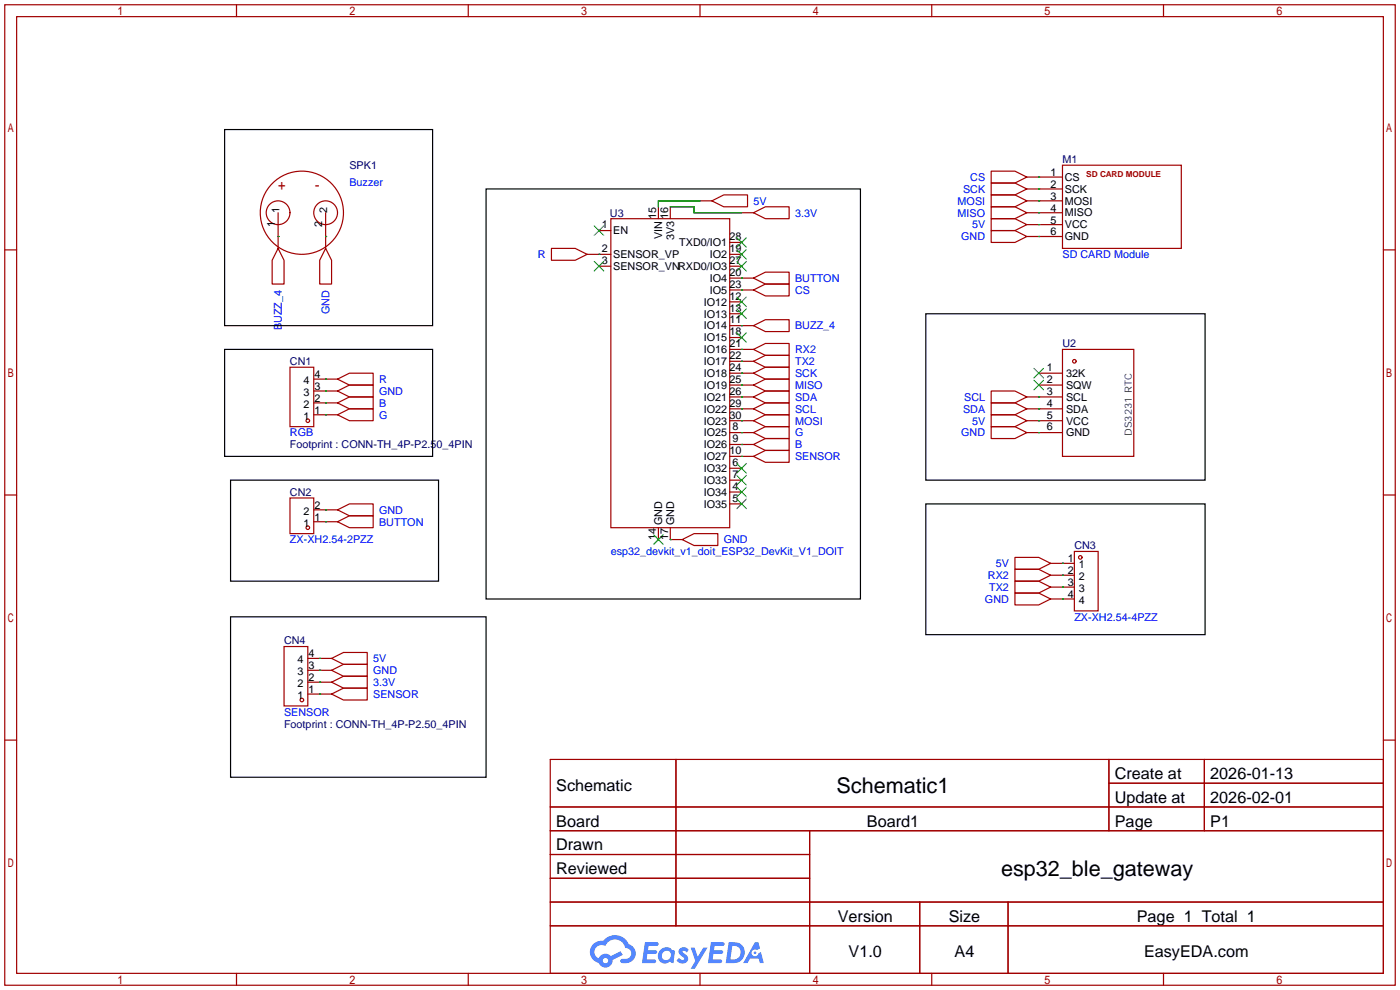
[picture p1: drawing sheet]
<svg xmlns="http://www.w3.org/2000/svg" width="299mm" height="212mm" viewBox="0 0 299 212" stroke-linecap="round" stroke-linejoin="round" font-family="sans-serif">
<g fill="none" stroke="#a10000" stroke-width=".25">
<path d="M1 1h297.2v209.6h-297.2zM3.6 3.6h292.1v204.4h-292.1zM50.5 1v2.6M100.1 1v2.6M149.6 1v2.6M199.1 1v2.6M248.7 1v2.6M1 53.4h2.6M295.7 53.4h2.5M1 105.8h2.6M295.7 105.8h2.5M1 158.2h2.6"/>
<path d="M295.7 158.2h2.5M117.6 162.3h178.1v45.7h-178.1zM117.6 172.5h178.1M117.6 177.5h178.1M144.5 162.3v35.6M173 177.5v30.5M237 162.3v15.2M237 167.4h58.7M257.4 162.3v15.2M117.6 182.6h55.4M117.6 192.8h178.1M117.6 187.7h55.4"/>
<path d="M117.6 197.9h178.1M196.6 192.8v15.2M215.4 192.8v15.2M50.5 208v2.6M100.1 208v2.6M149.6 208v2.6M199.1 208v2.6M248.7 208v2.6"/>
</g>
<g fill="#5487ff">
<path d="M145.3 202.7a1.3 1.3 0 0 1 1.9 .3l-.4 .6a.54 .54 0 0 0-.9-.2l.1 .2a1.34 1.34 0 0 1 .9 1.8 1.47 1.47 0 0 1-2.3-.1l.5-.6 .8 .5a.31 .31 0 0 0 .4-.3 .31 .31 0 0 0-.3-.4 1.12 1.12 0 0 1-.7-1.8z"/>
<path d="M147.6 202.5h.9l.6 2 1.2-2h.9l-2.7 4.6h-.9l1-1.7z"/>
<path d="M137.8 201.4h1.7a1.31 1.31 0 0 1 1.2 .2 .4 .4 0 0 1-.3 .5l-1.8 .1-.1 .9h1.6a.4 .4 0 0 1 .4 .4 .4 .4 0 0 1-.5 .4h-1.6l-.2 1.2h1.4a.46 .46 0 0 1 .5 0 .46 .46 0 0 1 .1 .5l-.4 .2h-2.6z"/>
<path d="M151.9 201.4h1.7a1.32 1.32 0 0 1 1.2 .2 .39 .39 0 0 1-.3 .5l-1.8 .1-.1 .9h1.6a.4 .4 0 0 1 .4 .4 .4 .4 0 0 1-.4 .4h-1.7l-.2 1.2h1.4a.46 .46 0 0 1 .5 0 .46 .46 0 0 1 .1 .5l-.4 .2h-2.6z"/>
<path d="M161.3 201.4h.8l.3 1.3-.6 .4a.75 .75 0 0 0-1.1 .3 .75 .75 0 0 0 .5 1 .75 .75 0 0 0 .9-.7l.5-.2 .6 2.3h-.8l-.3-.9h-1.8l-.5 .9h-1z"/>
<path d="M155.7 201.4l-.6 4.4h1.5a2.27 2.27 0 0 0 2.6-2.2 2.27 2.27 0 0 0-2.7-2.2zM156.5 202.1a1.5 1.5 0 0 1 1.8 1.6 1.5 1.5 0 0 1-1.9 1.4h-.3z"/>
<path d="M141.2 203a1.6 1.6 0 0 0-.3 2.3 1.6 1.6 0 0 0 2.3 .2l.7 .3 .3-2.4-.1-.3-.5-.1a1.58 1.58 0 0 0-2.4 0zM141.8 203.5a.98 .98 0 0 1 1.6 .4 .98 .98 0 0 1-1.1 1.3 .94 .94 0 0 1-.9-.7 .94 .94 0 0 1 .4-1z"/>
<path d="M126.8 201.8a2.37 2.37 0 0 0 1.1 4 1.54 1.54 0 0 0 1.8 1 1.54 1.54 0 0 0 1.2-1.6l2.2-1.1-.5-.8-2 1a1.57 1.57 0 0 0-2.7 .5 1.5 1.5 0 0 1-.7-2.1 1.5 1.5 0 0 1 2.2-.5 2.23 2.23 0 0 1 2.3-1.4 2.23 2.23 0 0 1 2 1.8 1.16 1.16 0 0 1 1.2 1.1 1.16 1.16 0 0 1-1.1 1.2h-.7a.47 .47 0 0 0-.5 .4 .47 .47 0 0 0 .4 .5 2.17 2.17 0 0 0 2.5-.9 2.17 2.17 0 0 0-.3-2.7l-.8-.4a3.2 3.2 0 0 0-5.5-.7l-1.1 .1zM128.8 205.3a.6 .6 0 0 1 1.2 0 .6 .6 0 0 1-1.2 0z"/>
<circle cx="161.4" cy="203.6" r=".28"/>
</g>
<g fill="none" stroke="#a10000" stroke-width=".25">
<path d="M211.8 36.6h5.1l2.6 1.2-2.6 1.3h-5.1zM211.8 39.1h5.1l2.6 1.3-2.6 1.3h-5.1zM219.5 37.8h7.6M227.1 35.3h25.4v17.8h-25.4zM59.4 53.1l1.3 2.5v5.1h-2.5v-5.1zM59.4 45.5v7.6M69.6 53.1l1.3 2.5v5.1h-2.6v-5.1zM69.6 45.5v7.6M117.9 53.1h5l2.6 1.3-2.6 1.2h-5zM125.5 54.4h5.1M128 49.3h2.6M128 56.9h2.6"/>
<path d="M130.6 46.7h25.4v66.1h-25.4zM140.7 44.2v2.5M143.3 44.2v2.5M149.6 42.9h2.5M152.1 42.9l2.6-1.2h5.1v2.5h-5.1zM156 54.4h2.5M156 56.9h2.5M156 51.8h2.5M156 59.4h5M158.5 45.5h2.5M161 59.4l2.6-1.2h5.1v2.5h-5.1zM161 45.5l2.6-1.3h5.1v2.5h-5.1z"/>
<path d="M211.8 41.7h5.1l2.6 1.2-2.6 1.3h-5.1zM211.8 44.2h5.1l2.6 1.3-2.6 1.2h-5.1zM211.8 46.7h5.1l2.6 1.3-2.6 1.3h-5.1zM211.8 49.3h5.1l2.6 1.2-2.6 1.3h-5.1zM219.5 40.4h7.6M219.5 42.9h7.6M219.5 45.5h7.6M219.5 48h7.6M219.5 50.5h7.6M62 78.5h5.1v12.7h-5.1zM156 79.8h5M156 62h5"/>
<path d="M156 64.5h2.5M156 67.1h2.5M156 69.6h5M156 72.1h2.5M156 74.7h5M156 77.2h5M161 79.8l2.6-1.3h5.1v2.5h-5.1zM161 62l2.6-1.3h5.1v2.5h-5.1zM161 77.2l2.6-1.3h5.1v2.6h-5.1zM161 74.7l2.6-1.3h5.1v2.5h-5.1zM161 69.6l2.6-1.3h5.1v2.6h-5.1zM222 79.8h5.1"/>
<path d="M227.1 74.7h15.2v22.8h-15.2zM67.1 88.6h5M67.1 86.1h5M67.1 83.6h5M67.1 81h5M72.1 81l2.6-1.2h5.1v2.5h-5.1zM72.1 83.6l2.6-1.3h5.1v2.5h-5.1zM72.1 86.1l2.6-1.3h5.1v2.6h-5.1zM72.1 88.6l2.6-1.2h5.1v2.5h-5.1zM156 82.3h5M156 84.8h5M156 87.4h5"/>
<path d="M156 89.9h5M156 92.5h5M156 95h5M156 97.5h5M161 89.9l2.6-1.3h5.1v2.6h-5.1zM161 87.4l2.6-1.3h5.1v2.5h-5.1zM161 84.8l2.6-1.2h5.1v2.5h-5.1zM161 82.3l2.6-1.3h5.1v2.6h-5.1zM161 92.5l2.6-1.3h5.1v2.5h-5.1zM161 95l2.6-1.3h5.1v2.6h-5.1zM161 97.5l2.6-1.2h5.1v2.5h-5.1zM211.8 83.6h5.1l2.6 1.2-2.6 1.3h-5.1z"/>
<path d="M211.8 86.1h5.1l2.6 1.3-2.6 1.2h-5.1zM211.8 88.6h5.1l2.6 1.3-2.6 1.3h-5.1zM211.8 91.2h5.1l2.6 1.3-2.6 1.2h-5.1zM219.5 84.8h7.6M219.5 87.4h7.6M219.5 89.9h7.6M219.5 92.5h7.6M222 82.3h5.1M62 106.4h5.1v7.6h-5.1zM67.1 111.5h5M67.1 109h5M72.1 109l2.6-1.3h5.1v2.5h-5.1z"/>
<path d="M72.1 111.5l2.6-1.3h5.1v2.6h-5.1zM140.7 112.8v2.5M143.3 112.8v2.5h2.5M145.8 115.3l2.5-1.3h5.1v2.6h-5.1zM156 100.1h2.5M156 102.6h2.5M156 105.2h2.5M156 107.7h2.5M216.9 119.1h5.1l2.5 1.3-2.5 1.3h-5.1zM229.6 117.9h5.1v12.7h-5.1zM60.7 138.2h5.1v12.7h-5.1zM216.9 126.7h5.1l2.5 1.3-2.5 1.3h-5.1z"/>
<path d="M216.9 124.2h5.1l2.5 1.3-2.5 1.2h-5.1zM216.9 121.7h5.1l2.5 1.2-2.5 1.3h-5.1zM224.5 120.4h5.1M224.5 122.9h5.1M224.5 125.5h5.1M224.5 128h5.1M65.8 148.3h5.1M65.8 145.8h5.1M65.8 143.3h5.1M65.8 140.7h5.1M70.9 140.7l2.5-1.3h5.1v2.6h-5.1zM70.9 143.3l2.5-1.3h5.1v2.5h-5.1z"/>
<path d="M70.9 145.8l2.5-1.3h5.1v2.6h-5.1zM70.9 148.3l2.5-1.2h5.1v2.5h-5.1z"/>
<circle cx="59.4" cy="45.5" r="2.54"/>
<circle cx="64.5" cy="45.5" r="8.9"/>
<circle cx="69.6" cy="45.5" r="2.54"/>
<circle cx="229.6" cy="77.2" r=".38"/>
<circle cx="65.8" cy="89.9" r=".38"/>
<circle cx="65.8" cy="112.8" r=".38"/>
<circle cx="230.9" cy="119.1" r=".38"/>
<circle cx="64.5" cy="149.6" r=".38"/>
</g>
<g fill="none" stroke="#3c3" stroke-width=".25">
<path d="M127 48.3l2 2M127 55.9l2 2M129 48.3l-2 2M129 55.9l-2 2M157.5 50.8l2 2M157.5 53.3l2 2.1M157.5 55.9l2 2M159.5 50.8l-2 2M159.5 53.3l-2 2.1M159.5 55.9l-2 2M157.5 63.5l2 2M157.5 66l2 2.1"/>
<path d="M157.5 71.1l2 2.1M159.5 63.5l-2 2M159.5 66l-2 2.1M159.5 71.1l-2 2.1M221 78.7l2 2.1M223 78.7l-2 2.1M157.5 99.1l2 2M159.5 99.1l-2 2M221 81.3l2 2M223 81.3l-2 2M139.7 114.3l2 2M141.7 114.3l-2 2"/>
<path d="M157.5 101.6l2 2M157.5 104.1l2 2.1M157.5 106.7l2 2M159.5 101.6l-2 2M159.5 104.1l-2 2.1M159.5 106.7l-2 2"/>
</g>
<g fill="none" stroke="#008700" stroke-width=".25">
<path d="M222 37.8h.1M59.4 50.5h.1M69.6 50.5h.1M128 54.4h.1M143.3 44.2h5v1.3h10.2M149.6 42.9h-8.9v1.3M158.5 59.4h.1M222 40.4h.1M222 42.9h.1M222 45.5h.1M222 48h.1M222 50.5h.1"/>
<path d="M158.5 79.8h.1M158.5 62h.1M158.5 77.2h.1M158.5 74.7h.1M158.5 69.6h.1M69.6 81h.1M69.6 83.6h.1M69.6 86.1h.1M69.6 88.6h.1M158.5 89.9h.1M158.5 87.4h.1M158.5 84.8h.1"/>
<path d="M158.5 82.3h.1M158.5 92.5h.1M158.5 95h.1M158.5 97.5h.1M222 84.8h.1M222 87.4h.1M222 89.9h.1M222 92.5h.1M69.6 109h.1M69.6 111.5h.1M143.3 115.3h.1M227.1 128h.1"/>
<path d="M227.1 125.5h.1M227.1 122.9h.1M227.1 120.4h.1M68.3 140.7h.1M68.3 143.3h.1M68.3 145.8h.1M68.3 148.3h.1"/>
</g>
<path d="M48 27.7h44.5v41.9h-44.5zM103.9 40.4h80v87.6h-80zM48 74.7h44.5v22.8h-44.5zM197.9 67.1h59.7v35.5h-59.7zM49.3 102.6h44.4v21.6h-44.4zM197.9 107.7h59.7v27.9h-59.7zM49.3 131.8h54.6v34.3h-54.6z" fill="none" stroke="#000" stroke-width=".25"/>
<g font-size="4.6">
<text x="178.8" y="169.4">Schematic1</text>
<text x="213.9" y="187.2">esp32_ble_gateway</text>
</g>
<g font-size="3.5">
<text x="238.3" y="166.5">Create at</text>
<text x="258.7" y="166.5">2026-01-13</text>
<text x="118.9" y="169.1">Schematic</text>
<text x="238.3" y="171.6">Update at</text>
<text x="258.7" y="171.6">2026-02-01</text>
<text x="118.9" y="176.7">Board</text>
<text x="185.3" y="176.7">Board1</text>
<text x="238.3" y="176.7">Page</text>
<text x="258.7" y="176.7">P1</text>
<text x="118.9" y="181.8">Drawn</text>
<text x="118.9" y="186.8">Reviewed</text>
<text x="179.1" y="197">Version</text>
<text x="202.8" y="197">Size</text>
<text x="243" y="197">Page 1 Total 1</text>
<text x="181.4" y="204.6">V1.0</text>
<text x="204" y="204.6">A4</text>
<text x="244.5" y="204.6">EasyEDA.com</text>
</g>
<g font-size="2.3" fill="#000080">
<text x="227.1" y="34.8">M1</text>
<text x="74.7" y="36.1">SPK1</text>
<text x="130.4" y="46.3">U3</text>
<text x="227.1" y="74.2">U2</text>
<text x="62" y="78">CN1</text>
<text x="62" y="95.8">Footprint : CONN-TH_4P-P2.50_4PIN</text>
<text x="62" y="106">CN2</text>
<text x="229.6" y="117.4">CN3</text>
<text x="60.7" y="137.7">CN4</text>
<text x="60.7" y="155.5">Footprint : CONN-TH_4P-P2.50_4PIN</text>
</g>
<g font-size="2.3" fill="#00f">
<text x="74.7" y="39.7">Buzzer</text>
<text x="205.8" y="41.2">SCK</text>
<text x="207.4" y="38.7">CS</text>
<text x="161" y="43.7">5V</text>
<text x="169.9" y="46.3">3.3V</text>
<text x="204.7" y="43.7">MOSI</text>
<text x="204.7" y="46.3">MISO</text>
<text x="205.4" y="51.4">GND</text>
<text x="207.7" y="48.8">5V</text>
<text x="114.9" y="55.2">R</text>
<text x="227.1" y="55.2">SD CARD Module</text>
<text x="169.9" y="62.8">CS</text>
<text x="169.9" y="60.2">BUTTON</text>
<text x="60.2" y="70.6" transform="rotate(-90 60.2 70.6)">BUZZ_4</text>
<text x="70.4" y="67.1" transform="rotate(-90 70.4 67.1)">GND</text>
<text x="169.9" y="70.4">BUZZ_4</text>
<text x="169.9" y="75.5">RX2</text>
<text x="81" y="81.8">R</text>
<text x="169.9" y="83.1">MISO</text>
<text x="169.9" y="80.6">SCK</text>
<text x="169.9" y="78">TX2</text>
<text x="81" y="84.4">GND</text>
<text x="81" y="86.9">B</text>
<text x="81" y="89.5">G</text>
<text x="169.9" y="88.2">SCL</text>
<text x="169.9" y="85.6">SDA</text>
<text x="205.8" y="88.2">SDA</text>
<text x="206.1" y="85.6">SCL</text>
<text x="62" y="93.3">RGB</text>
<text x="169.9" y="90.7">MOSI</text>
<text x="169.9" y="93.3">G</text>
<text x="169.9" y="95.8">B</text>
<text x="205.4" y="93.3">GND</text>
<text x="207.7" y="90.7">5V</text>
<text x="169.9" y="98.3">SENSOR</text>
<text x="81" y="109.8">GND</text>
<text x="81" y="112.3">BUTTON</text>
<text x="62" y="116.1">ZX-XH2.54-2PZZ</text>
<text x="130.6" y="118.7">esp32_devkit_v1_doit_ESP32_DevKit_V1_DOIT</text>
<text x="154.7" y="116.1">GND</text>
<text x="211.2" y="123.7">RX2</text>
<text x="212.8" y="121.2">5V</text>
<text x="210.5" y="128.8">GND</text>
<text x="211.4" y="126.3">TX2</text>
<text x="229.6" y="132.6">ZX-XH2.54-4PZZ</text>
<text x="79.8" y="141.5">5V</text>
<text x="79.8" y="144.1">GND</text>
<text x="79.8" y="146.6">3.3V</text>
<text x="79.8" y="149.1">SENSOR</text>
<text x="60.7" y="153">SENSOR</text>
</g>
<g font-size="2.3">
<text x="224.5" y="37.6">1</text>
<text x="224.5" y="40.2">2</text>
<text x="227.6" y="38.6">CS</text>
<text x="227.6" y="41.2">SCK</text>
<text x="59.7" y="45.4" transform="rotate(-90 59.7 45.4)">1</text>
<text x="69.9" y="45.4" transform="rotate(-90 69.9 45.4)">2</text>
<text x="140.3" y="46.8" transform="rotate(-90 140.3 46.8)">15</text>
<text x="142.8" y="46.8" transform="rotate(-90 142.8 46.8)">16</text>
<text x="224.5" y="42.7">3</text>
<text x="224.5" y="45.2">4</text>
<text x="224.5" y="47.8">5</text>
<text x="227.6" y="43.7">MOSI</text>
<text x="227.6" y="46.3">MISO</text>
<text x="58.7" y="48.5" transform="rotate(-90 58.7 48.5)">1</text>
<text x="68.9" y="48.5" transform="rotate(-90 68.9 48.5)">2</text>
<text x="128.6" y="48.8">1</text>
<text x="128.6" y="53.9">2</text>
<text x="131.1" y="50.1">EN</text>
<text x="141.5" y="51.1" transform="rotate(-90 141.5 51.1)">VIN</text>
<text x="144.1" y="51.4" transform="rotate(-90 144.1 51.4)">3V3</text>
<text x="145.2" y="52.6">TXD0/IO1</text>
<text x="155.9" y="51.4">28</text>
<text x="155.9" y="53.9">19</text>
<text x="224.5" y="50.3">6</text>
<text x="227.6" y="48.8">VCC</text>
<text x="227.6" y="51.3">GND</text>
<text x="128.6" y="56.4">3</text>
<text x="131.1" y="55.2">SENSOR_VP</text>
<text x="131.1" y="57.7">SENSOR_VNRXD0/IO3</text>
<text x="151.7" y="55.2">IO2</text>
<text x="155.9" y="56.4">27</text>
<text x="155.9" y="59">20</text>
<text x="150.4" y="65.3">IO12</text>
<text x="151.7" y="60.2">IO4</text>
<text x="151.7" y="62.8">IO5</text>
<text x="155.9" y="61.5">23</text>
<text x="155.9" y="64.1">12</text>
<text x="150.4" y="67.9">IO13</text>
<text x="150.4" y="70.4">IO14</text>
<text x="155.9" y="66.6">13</text>
<text x="155.9" y="69.1">11</text>
<text x="155.9" y="71.7">18</text>
<text x="150.4" y="72.9">IO15</text>
<text x="150.4" y="75.5">IO16</text>
<text x="155.9" y="74.2">21</text>
<text x="155.9" y="76.8">22</text>
<text x="64.8" y="82.1">4</text>
<text x="67.2" y="83.3">3</text>
<text x="67.2" y="80.8">4</text>
<text x="150.4" y="78">IO17</text>
<text x="150.4" y="80.6">IO18</text>
<text x="150.4" y="83.1">IO19</text>
<text x="155.9" y="79.3">24</text>
<text x="155.9" y="81.8">25</text>
<text x="223.8" y="79.3">1</text>
<text x="223.8" y="81.8">2</text>
<text x="227.8" y="80.6">32K</text>
<text x="227.8" y="83.1">SQW</text>
<text x="64.8" y="89.7">1</text>
<text x="64.8" y="87.1">2</text>
<text x="64.8" y="84.6">3</text>
<text x="67.2" y="88.4">1</text>
<text x="67.2" y="85.9">2</text>
<text x="150.4" y="85.6">IO21</text>
<text x="150.4" y="88.2">IO22</text>
<text x="155.9" y="84.4">26</text>
<text x="155.9" y="86.9">29</text>
<text x="155.9" y="89.5">30</text>
<text x="223.8" y="84.4">3</text>
<text x="223.8" y="86.9">4</text>
<text x="223.8" y="89.5">5</text>
<text x="227.8" y="85.6">SCL</text>
<text x="227.8" y="88.2">SDA</text>
<text x="150.4" y="90.7">IO23</text>
<text x="150.4" y="93.3">IO25</text>
<text x="150.4" y="95.8">IO26</text>
<text x="156.6" y="92">8</text>
<text x="156.6" y="94.5">9</text>
<text x="223.8" y="92">6</text>
<text x="227.8" y="90.7">VCC</text>
<text x="227.8" y="93.3">GND</text>
<text x="150.4" y="98.3">IO27</text>
<text x="150.4" y="100.9">IO32</text>
<text x="155.9" y="97.1">10</text>
<text x="156.6" y="99.6">6</text>
<text x="150.4" y="103.4">IO33</text>
<text x="150.4" y="106">IO34</text>
<text x="156.6" y="102.2">7</text>
<text x="156.6" y="104.7">4</text>
<text x="156.6" y="107.2">5</text>
<text x="64.8" y="112.5">1</text>
<text x="64.8" y="110">2</text>
<text x="67.2" y="111.3">1</text>
<text x="67.2" y="108.7">2</text>
<text x="141.5" y="112.3" transform="rotate(-90 141.5 112.3)">GND</text>
<text x="144.1" y="112.3" transform="rotate(-90 144.1 112.3)">GND</text>
<text x="150.4" y="108.5">IO35</text>
<text x="140.3" y="115.3" transform="rotate(-90 140.3 115.3)">14</text>
<text x="142.8" y="115.3" transform="rotate(-90 142.8 115.3)">17</text>
<text x="228.2" y="120.2">1</text>
<text x="228.2" y="122.7">2</text>
<text x="228.2" y="125.2">3</text>
<text x="230.6" y="121.4">1</text>
<text x="230.6" y="124">2</text>
<text x="228.2" y="127.8">4</text>
<text x="230.6" y="126.5">3</text>
<text x="230.6" y="129.1">4</text>
<text x="63.6" y="141.8">4</text>
<text x="65.9" y="143">3</text>
<text x="65.9" y="140.5">4</text>
<text x="63.6" y="149.4">1</text>
<text x="63.6" y="146.8">2</text>
<text x="63.6" y="144.3">3</text>
<text x="65.9" y="148.1">1</text>
<text x="65.9" y="145.6">2</text>
</g>
<text font-size="2.1" fill="#333" x="241.9" y="93.2" transform="rotate(-90 241.9 93.2)">DS3231 RTC</text>
<text font-size="1.8" fill="#a00000" x="232.2" y="37.8">SD CARD MODULE</text>
</svg>
